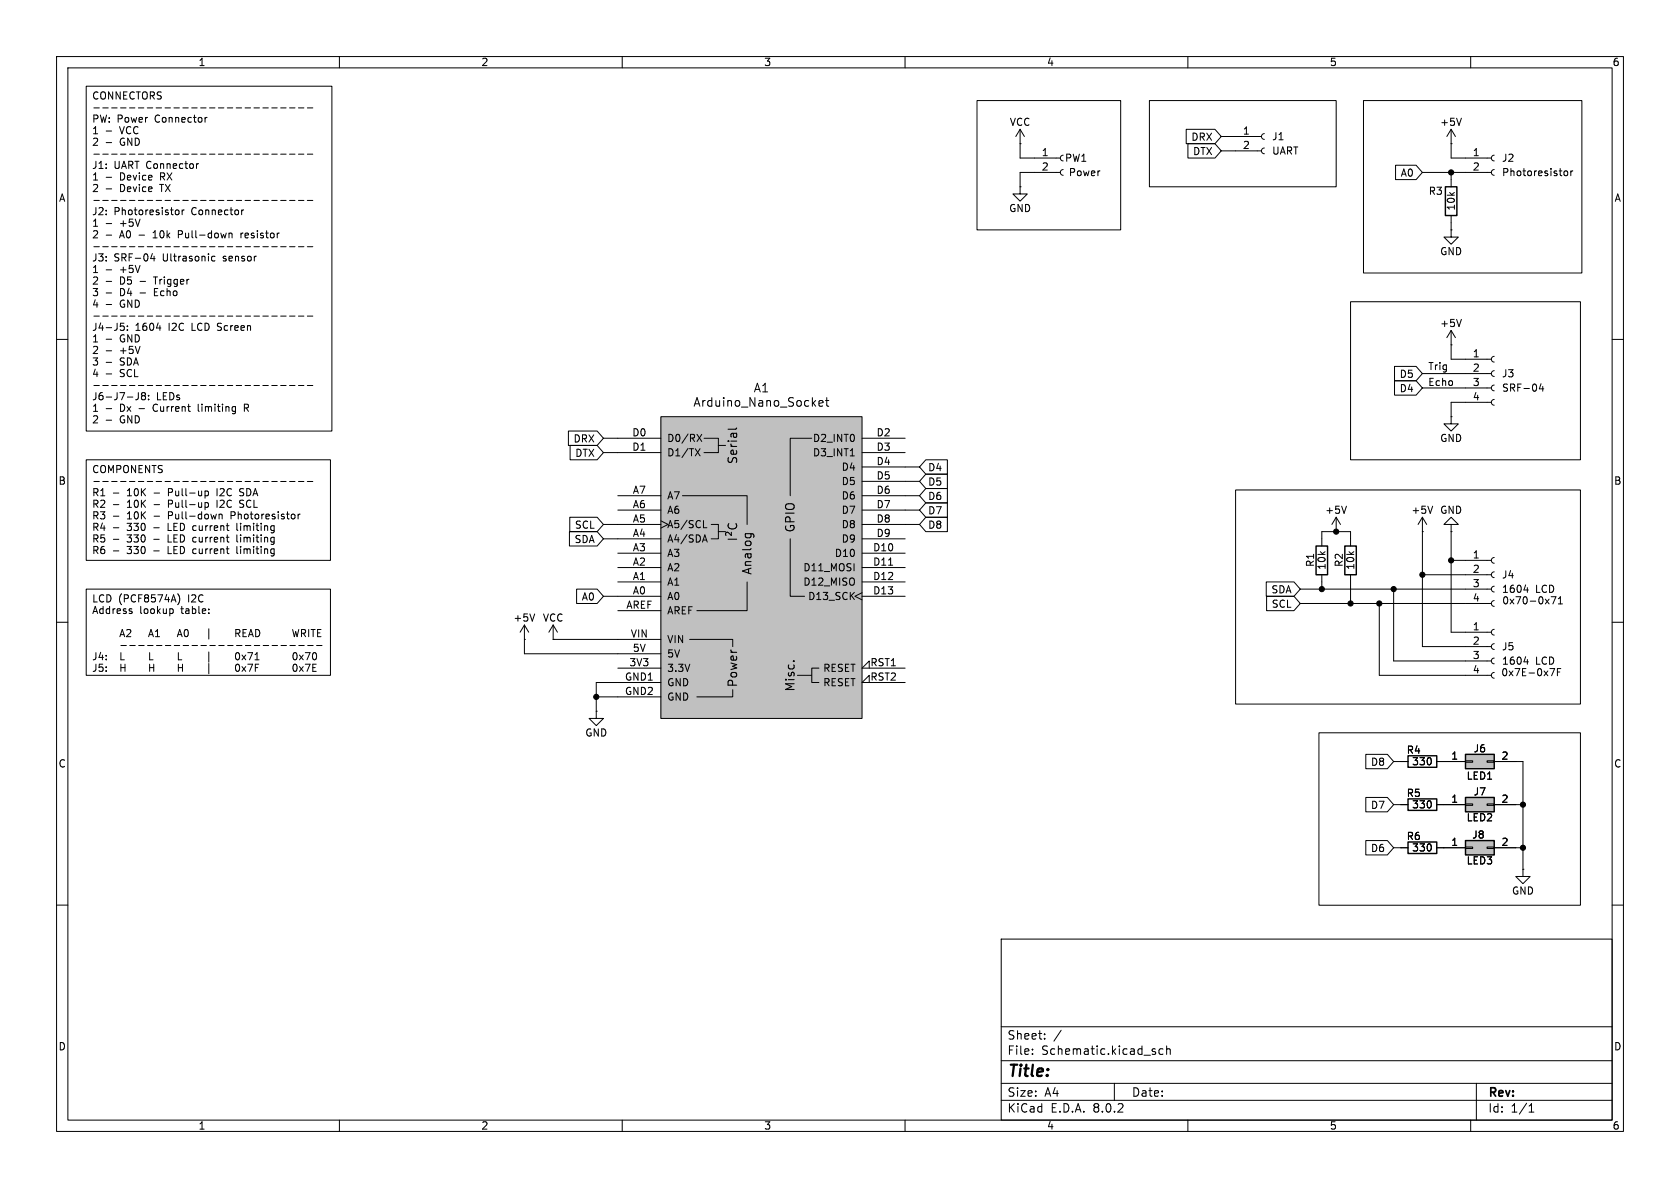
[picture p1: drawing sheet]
<svg xmlns="http://www.w3.org/2000/svg" width="297mm" height="210mm" viewBox="0 0 297 210" stroke-linecap="round" stroke-linejoin="round" font-family="sans-serif">
<path d="M0 0h297v210h-297z" fill="#fff" stroke="#fff" stroke-width=".18"/>
<g fill="none" stroke="#000" stroke-width=".18">
<path d="M10 10h277v190h-277zM12 12h273v186h-273zM60 10v2M110 10v2M160 10v2M210 10v2M260 10v2M180.3 33v1.3h1.3l-1.3 1.3-1.2-1.3h1.2M180.3 33h.1M182.9 30.5h4.6M182.9 27.9h4.6M188 30l-.4 .1-.1 .4 .1 .3 .4 .2"/>
<path d="M188 27.4l-.4 .2-.1 .3 .1 .4 .4 .1M256.5 31.8v1.2M256.5 38.1v1.3M259.1 30.5h4.6M259.1 27.9h4.6M264.2 30l-.4 .1-.1 .4 .1 .3 .4 .2M264.2 27.4l-.4 .2-.1 .3 .1 .4 .4 .1M276.5 30.3l.2-.1 .4 .1 .1 .5-.2 .2-.3 .1-.2-.2zM277.7 30.2v.9M278.1 30.2l-.4 .3M10 60h2M285 60h2"/>
<path d="M256.5 73.7v1.2h1.3l-1.3 1.3-1.2-1.3h1.2M256.5 73.7h.1M233.7 95.3v1.2M236.2 94h.1M236.2 91.4l-.7 1.3M236.2 91.4v2.6M236.2 91.4l.8 1.3M238 89.5l-.4 1.2M251.5 94h.1M251.5 91.4l-.8 1.3M251.5 91.4v2.6M251.5 91.4l.7 1.3"/>
<path d="M253.3 89.5l-.4 1.2M256.5 92.7h1.3l-1.3-1.3-1.2 1.3h1.2v1.3M256.5 94h.1M259.1 99.1h4.6M264.2 98.6l-.4 .1-.1 .4 .1 .3 .4 .2M10 110h2M233.7 101.6v1.3M259.1 106.7h4.6M259.1 104.1h4.6M259.1 101.6h4.6M259.1 119.4h4.6M259.1 116.8h4.6"/>
<path d="M259.1 114.3h4.6M259.1 111.8h4.6M264.2 106.2l-.4 .1-.1 .4 .1 .3 .4 .2M264.2 103.6l-.4 .2-.1 .3 .1 .4 .4 .1M264.2 101.1l-.4 .1-.1 .4 .1 .4 .4 .1M264.2 118.9l-.4 .1-.1 .4 .1 .3 .4 .2M264.2 116.3l-.4 .2-.1 .3 .1 .4 .4 .1M264.2 113.8l-.4 .1-.1 .4 .1 .4 .4 .1M264.2 111.3l-.4 .1-.1 .4 .1 .3 .4 .2M269.4 104.3h.8M269.4 117h.8M270 103.9v.8"/>
<path d="M270 116.6v.8M285 110h2M105.4 125.7v1.3h1.3l-1.3 1.3-1.3-1.3h1.3M105.4 125.7h.1M10 160h2M285 160h2M177 166h108v32h-108zM60 198v2M110 198v2M160 198v2M177 194.5h108M177 191.5h108"/>
<path d="M177 187.5h108M177 181.5h108M182.5 186.3v.1M182.5 185.5v.1M184.7 183.6v.1M184.7 182.8v.1M187.6 182.1l-1.3 2M197 191.5v3M204.2 186v.3M205.6 185.5l-.4-.1-.3 .3v.4l.1 .2h.6M206.2 185.5l.3-.1 .3 .1 .1 .9M206.2 184.9v1.5"/>
<path d="M210 198v2M260 198v2M261 191.5v6.5M270.3 196.6h.9M270.3 195.5l.4-.4v1.5"/>
</g>
<path d="M255.5 33h2.1v5.1h-2.1zM232.7 96.5h2v5.1h-2z" fill="none" stroke="#000" stroke-width=".25"/>
<path d="M116.8 73.7h35.6v53.3h-35.6z" fill="#c0c0c0"/>
<g fill="none" stroke="#000" stroke-width=".18">
<path d="M180.3 25.4h.1M180.3 22.9l-.7 1.2M180.3 22.9v2.5M180.3 22.9l.8 1.2M218.4 26.7h4.6M218.4 24.1h4.6M223.5 26.2l-.3 .1-.2 .4 .2 .3 .3 .2M223.5 23.6l-.3 .2-.2 .3 .2 .4 .3 .1M256.5 25.4h.1M256.5 22.9l-.7 1.2M256.5 22.9v2.5M256.5 22.9l.8 1.2"/>
<path d="M258.4 20.9l-.5 1.3M256.5 40.6v1.3h1.3l-1.3 1.3-1.2-1.3h1.2M256.5 40.6h.1M256.5 58.4v2.6M256.5 58.4l-.7 1.3M256.5 58.4l.8 1.3M258.4 56.5l-.5 1.2M109.2 77.5h7.6M116.8 73.7h35.6v53.3h-35.6zM122.9 79.3l.9 1.3M123.2 76.8l.9 1.2M123.8 79.3l-.9 1.3"/>
<path d="M124.1 76.8l-.9 1.2M124.5 77.5h2.5v2.5h-2.5M127 78.7h1.3M143.5 77.5h-3.8v10.1M144.8 71.3l.7-.1-.1-.3-.4-.1-.2 .2 .1 .7h.5M145.9 70.8h.6M146.2 70.3v1.3l.3 .2M152.4 77.5h7.6M256.5 61h.1M259.1 71.1h4.6M259.1 68.6h4.6M259.1 66h4.6"/>
<path d="M259.1 63.5h4.6M264.2 70.6l-.4 .2-.1 .3 .1 .4 .4 .1M264.2 68.1l-.4 .1-.1 .4 .1 .3 .4 .2M264.2 65.5l-.4 .2-.1 .3 .1 .4 .4 .1M264.2 63l-.4 .1-.1 .4 .1 .4 .4 .1M272.4 67.8l-.3 .9h.8M272.7 68.3v.9M109.2 97.8h7.6M109.2 95.3h7.6M109.2 92.7h7.6M109.2 90.2h7.6M109.2 87.6h7.6"/>
<path d="M109.2 80h7.6M116.8 92.1l1.3 .6-1.3 .6M120.6 87.6h11.5v5.1M124.3 95.5h.6M124.4 93.3h.6M124.6 94.6l.4 1.2M125.7 92.7h1.3v2.6h-1.3M127 94h1.3M139.7 95.3v10.1h2.5M150.3 80.6h.7M152.4 97.8h7.6M152.4 95.3h7.6"/>
<path d="M152.4 92.7h7.6M152.4 90.2h7.6M152.4 87.6h7.6M152.4 80h7.6M152.4 82.6h7.6M152.4 85.1h7.6M157.1 99.9h.7M238.8 95.3v1.2M92.7 113h.1M92.7 110.5l-.8 1.3M92.7 110.5v2.5M92.7 110.5l.8 1.3"/>
<path d="M94.5 108.5l-.4 1.3M97.8 113h.1M97.8 110.5l-.8 1.3M97.8 110.5v2.5M97.8 110.5l.8 1.3M109.2 118.1h7.6M109.2 115.6h7.6M109.2 105.4h7.6M109.2 102.9h7.6M109.2 100.3h7.6M109.2 108h7.6M109.2 113h7.6"/>
<path d="M121.9 113h7.6v1.3M132.1 102.9v5.1h-8.9M141 119.4h2.5M144.8 118.1h-1.3v2.6h1.3M152.4 104.8l-1.3 .6 1.3 .6M152.4 105.4h7.6M152.4 102.9h7.6M152.4 100.3h7.6M153.7 118.1v-1.3l-1.3 1.3h7.6M238.8 101.6v1.3M109.2 120.7h7.6M109.2 123.2h7.6"/>
<path d="M129.5 121.9v1.3h-6.3M153.7 120.7v-1.3l-1.3 1.3h7.6M247.6 134.6h1.3M254 134.6h1.3"/>
</g>
<path d="M130.2 75.7l-.2 .2h-1.3M128.7 95.3h1.5M128.9 92.6a.61 .61 0 0 0-.1 .7 .61 .61 0 0 0 .8 .2 .57 .57 0 0 0 .6-.3 .57 .57 0 0 0-.1-.6M129.3 94.1v.6l-.5-.5a.31 .31 0 0 0-.5 .1v.4M131.8 94.3h1.2l.3 .3M131.8 94.3v.5M132.7 94.3l.1 .5M140.2 116.9h.2" fill="none" stroke="#000" stroke-width=".19"/>
<path d="M237.7 96.5h2.1v5.1h-2.1zM248.9 133.6h5.1v2h-5.1z" fill="none" stroke="#000" stroke-width=".25"/>
<path d="M259.1 148.6h5.1v2.5h-5.1z" fill="#c0c0c0"/>
<path d="M255.3 149.9h3.8M259.1 149.7h1.2v.3h-1.2zM262.9 149.7h1.3v.3h-1.3zM264.2 149.9h3.8" fill="none" stroke="#000" stroke-width=".18"/>
<path d="M259.1 148.6h5.1v2.5h-5.1z" fill="none" stroke="#000" stroke-width=".25"/>
<path d="M259.1 141h5.1v2.5h-5.1z" fill="#c0c0c0"/>
<path d="M247.6 142.2h1.3M247.6 149.9h1.3M254 142.2h5.1M254 149.9h1.3M259.1 142.1h1.2v.3h-1.2zM262.9 142.1h1.3v.3h-1.3zM264.2 142.2h3.8M269.2 153.7v1.2h1.3l-1.3 1.3-1.2-1.3h1.2M269.2 153.7h.1" fill="none" stroke="#000" stroke-width=".18"/>
<path d="M248.9 148.8h5.1v2.1h-5.1zM248.9 141.2h5.1v2.1h-5.1zM259.1 141h5.1v2.5h-5.1z" fill="none" stroke="#000" stroke-width=".25"/>
<path d="M259.1 133.4h5.1v2.5h-5.1z" fill="#c0c0c0"/>
<g fill="none" stroke="#000" stroke-width=".18">
<path d="M15.2 15.2h43.5v61h-43.5zM16.6 19.1h1M18.2 19.1h.9M19.7 19.1h1M21.3 19.1h1M22.9 19.1h1M24.5 19.1h.9M26 19.1h1M27.6 19.1h1M29.2 19.1h.9M30.7 19.1h1M32.3 19.1h1"/>
<path d="M33.9 19.1h1M35.5 19.1h.9M37 19.1h1M38.6 19.1h1M40.2 19.1h.9M41.8 19.1h.9M43.3 19.1h1M44.9 19.1h1M46.5 19.1h.9M48 19.1h1M49.6 19.1h1M51.2 19.1h1"/>
<path d="M52.8 19.1h.9M54.3 19.1h1M172.7 17.8h25.4v22.8h-25.4zM203.2 17.8h33v15.2h-33zM241 17.8h38.7v30.5h-38.7zM16.6 27.3h1M16.6 35.4h1M18.2 27.3h.9M18.2 35.4h.9M18.8 23.2h.9M18.8 25.2h.9M18.8 31.3h.9"/>
<path d="M18.8 33.4h.9M18.8 39.5h.9M19.7 27.3h1M19.7 35.4h1M21.3 27.3h1M21.3 35.4h1M22.9 27.3h1M22.9 35.4h1M24.5 27.3h.9M24.5 35.4h.9M26 27.3h1M26 35.4h1"/>
<path d="M27.6 27.3h1M27.6 35.4h1M29.2 27.3h.9M29.2 35.4h.9M30.7 27.3h1M30.7 35.4h1M31.1 37.2l.3-.1 .3 .3-.2 .5h-.4M32.2 37.1v.9M32.3 27.3h1M32.3 35.4h1M32.6 37.1l-.4 .3M33.9 27.3h1"/>
<path d="M33.9 35.4h1M35.1 28.9l-.4 .3M35.5 27.3h.9M35.5 35.4h.9M36.6 20.8l-.4 .2M37 27.3h1M37 35.4h1M38.6 27.3h1M38.6 35.4h1M40.2 27.3h.9M40.2 35.4h.9M41.8 27.3h.9"/>
<path d="M41.8 35.4h.9M43.1 37.1l-.4 .3M43.3 27.3h1M43.3 35.4h1M44.9 27.3h1M44.9 35.4h1M46.5 27.3h.9M46.5 35.4h.9M48 27.3h1M48 35.4h1M49.6 27.3h1M49.6 35.4h1"/>
<path d="M51.2 27.3h1M51.2 35.4h1M52.8 27.3h.9M52.8 35.4h.9M54.3 27.3h1M54.3 35.4h1M180.3 25.4v2.5h2.6M182.9 30.5h-2.6v2.5M209.7 22.9h5.1l1.1 1.2-1.1 1.3h-5.1zM210 25.4h4.8l1.1 1.3-1.1 1.2h-4.8zM215.9 26.7h2.5M215.9 24.1h2.5"/>
<path d="M246.7 29.2h3.6l1.2 1.3-1.2 1.3h-3.6zM251.5 30.5h7.6M256.5 25.4v2.5h2.6M256.5 30.5v1.3M256.5 39.4v1.2M16.6 43.6h1M16.6 55.9h1M18.2 43.6h.9M18.2 55.9h.9M18.8 41.6h.9M18.8 47.7h.9M18.8 49.7h.9"/>
<path d="M18.8 51.8h.9M18.8 53.8h.9M18.8 60h.9M19.7 43.6h1M19.7 55.9h1M21.3 57.1h.6M21.3 43.6h1M21.3 55.9h1M21.4 57.6h.3l.3 .3-.1 .4-.5 .1M22.5 58.3v.1M22.5 57.6v.1M22.9 43.6h1"/>
<path d="M22.9 55.9h1M24.5 43.6h.9M24.5 55.9h.9M24.8 49.7h.9M26 43.6h1M26 55.9h1M26.9 44.8l-.3 .9h.8M27.1 42.1h.7M27.2 41.1h-.1M27.2 45.3v.8M27.6 43.6h1M27.6 55.9h1"/>
<path d="M27.7 58h.7M29.2 43.6h.9M29.2 55.9h.9M30.7 43.6h1M30.7 55.9h1M31.5 41.4h.5M32 40.8h-.5v1.3M32.3 43.6h1M32.3 55.9h1M33.9 43.6h1M33.9 55.9h1M35.5 43.6h.9"/>
<path d="M35.5 55.9h.9M37 43.6h1M37 55.9h1M38 45.4l-.4-.1-.2 .2 .1 .6h.5M38.6 43.6h1M38.6 55.9h1M40.2 43.6h.9M40.2 55.9h.9M40.5 41.2v.9M40.5 41.3l.2-.1 .3 .1v.8M41.8 43.6h.9M41.8 55.9h.9"/>
<path d="M42.6 41.2v.9M43 41.2l-.4 .2M43.3 43.6h1M43.3 55.9h1M44.9 43.6h1M44.9 55.9h1M46.5 43.6h.9M46.5 55.9h.9M48 43.6h1M48 55.9h1M49.6 43.6h1M49.6 55.9h1"/>
<path d="M51.2 43.6h1M51.2 55.9h1M52.8 43.6h.9M52.8 55.9h.9M54.3 43.6h1M54.3 55.9h1M238.8 53.3h40.6v28h-40.6zM16.6 68.1h1M18.2 68.1h.9M18.8 62h.9M18.8 64.1h.9M18.8 66.1h.9"/>
<path d="M18.8 72.2h.9M18.8 74.3h.9M19.7 68.1h1M21.3 68.1h1M22.9 68.1h1M24.5 69.4v.9a.41 .41 0 0 1-.5 .4M24.5 68.1h.9M24.6 72.2h.9M25.2 69.9l-.2 .3 .1 .4 .1 .1h.3l.2-.3v-.2l-.2-.3M25.2 69.9l-.2-.2 .2-.3h.3l.2 .2-.2 .3M25.2 69.9h.3M26 68.1h1"/>
<path d="M26.3 70.6v.1M26.3 69.9v.1M27.6 68.1h1M29.2 68.1h.9M30.7 68.1h1M32.3 68.1h1M33.9 68.1h1M35 71.4v1.1l.2 .2M35.5 68.1h.9M37 68.1h1M38.6 68.1h1M40.2 68.1h.9"/>
<path d="M41.8 68.1h.9M43.2 72.1h.5M43.3 68.1h1M43.5 72.1l.4 .6M43.7 71.4h-.5v1.3M44.9 68.1h1M46.5 68.1h.9M48 68.1h1M49.6 68.1h1M51.2 68.1h1M52.8 68.1h.9M54.3 68.1h1"/>
<path d="M100.5 76.2h5.1l1.1 1.3-1.1 1.2h-5.1zM100.8 78.7h4.8l1.1 1.3-1.1 1.3h-4.8zM106.7 77.5h2.5M246.5 64.8h3.8l1.2 1.2-1.2 1.3h-3.8zM246.5 67.3h3.8l1.2 1.3-1.2 1.3h-3.8zM251.5 68.6h7.6M251.5 66h7.6M256.5 61v2.5h2.6M259.1 71.1h-2.6v2.6M15.2 81.3h43.2v17.8h-43.2zM16.6 85.1h1M18.2 85.1h.9"/>
<path d="M19.7 85.1h1M20 87.2h1M20 89.2h1M20 91.2h1M20 93.3h1M20 95.3h1M20 97.4h1M21.3 85.1h1M22.9 85.1h1M24.5 85.1h.9M26 85.1h1M27.2 95.3h.9"/>
<path d="M27.2 89.2h1M27.6 85.1h1M29.2 85.1h.9M30.7 85.1h1M32.3 85.1h1M33.9 85.1h1M35.5 85.1h.9M36.2 86.8v1.3M36.2 88.8v1.3M36.2 86.9l.4-.1 .3 .2-.2 .6h-.5M36.2 88.9l.4-.1 .3 .3-.2 .5h-.5M37 85.1h1"/>
<path d="M38.4 86.4v1.2M38.4 88.4v1.3M38.6 85.1h1M38.7 90.9v.8M38.7 91l.2-.1h.3l.1 .8M40.2 85.1h.9M40.8 90.5v1.2M40.8 91.1h.5M41.8 85.1h.9M41.9 92.5v1.1l.2 .2M41.9 94.6v1l.2 .2M41.9 96.6v1.1l.2 .2"/>
<path d="M42.4 87.6h.4M42.4 89.6l.4 .1M42.9 86.4h-.3l-.2 .2 .1 .3 .3 .1M42.9 88.4h-.3l-.2 .3 .1 .3 .3 .1M43.3 85.1h1M44.9 85.1h1M46.5 85.1h.9M48 85.1h1M49.6 85.1h1M51.2 85.1h1M52.7 90.9v.8M52.8 85.1h.9"/>
<path d="M53.1 90.9l-.4 .2M54.3 85.1h1M100.7 94h4.9l1.1 1.3-1.1 1.2h-4.9zM100.7 91.4h4.9l1.1 1.3-1.1 1.3h-4.9zM106.7 95.3h2.5M106.7 80h2.5M106.7 92.7h2.5M160 87.6h2.6M160 82.6h2.6M160 85.1h2.6M160 92.7h2.6M160 90.2h2.6"/>
<path d="M163.7 83.8h3.8v2.6h-3.8l-1.1-1.3zM163.7 88.9h3.8v2.5h-3.8l-1.1-1.2zM163.7 91.4h3.8v2.6h-3.8l-1.1-1.3zM163.7 86.4h3.8v2.5h-3.8l-1.1-1.3zM163.7 81.3h3.8v2.5h-3.8l-1.1-1.2zM218.4 86.6h61v37.9h-61zM233.7 95.3v-1.3h5.1v1.3M251.5 94v20.3h7.6M256.5 94v17.8h2.6M256.5 99.1h2.6M15.2 104.1h43.2v15.3h-43.2zM21.4 114.1h.9"/>
<path d="M22.9 114.1h1M23.2 108l.2 .2-.2 .3M24.5 114.1h1M26.1 114.1h1M27.7 114.1h.9M29.2 114.1h1M30.6 107.7v.5l-.2 .3M30.8 114.1h1M31.4 105a1.46 1.46 0 0 1 0 1.9M32.4 114.1h.9M34 114.1h.9M35.5 114.1h1"/>
<path d="M36.9 108.3v.2M36.9 107.7v.1M36.9 111.2v1.8M36.9 115.2v1.9M36.9 117.3v1.8M37.1 114.1h1M38.7 114.1h.9M40.2 114.1h1M41.7 111.9h.6l.1-.2v-.3l-.7-.1v1.2M41.8 115.5l.1-.1a.68 .68 0 0 1 .5 .6 .68 .68 0 0 1-.5 .6l-.1-.1-.2-.3zM41.8 117.5l.1-.1a.68 .68 0 0 1 .5 .6 .68 .68 0 0 1-.5 .7l-.1-.1-.2-.4zM41.8 114.1h1"/>
<path d="M42 111.9l.4 .6M42.8 115.8l.6 .8M42.8 117.8l.6 .9M43 111.9h.4M43.4 114.1h1M43.4 115.8l-.6 .8M43.4 117.8l-.6 .9M43.6 111.3h-.6v1.2h.6M43.8 115.4h.9l-.6 1.2M43.8 117.4h.9l-.6 1.3M43.9 112.5l.5-1.2 .4 1.2M44.1 112.2h.6"/>
<path d="M45 114.1h.9M45.1 116.6h.7M45.1 115.7l.3-.3v1.2M45.1 118h.5M45.2 111.3a.64 .64 0 0 1 .7 .6 .64 .64 0 0 1-.7 .6zM45.7 117.4h-.6v1.3M46.5 114.1h1M48.1 114.1h1M49.7 114.1h.9M51.2 114.1h1M51.7 111.3l.3 1.2 .3-.9 .2 .9 .3-1.2M51.9 115.5l.2-.1a.68 .68 0 0 1 .4 .6 .68 .68 0 0 1-.4 .6l-.2-.1-.1-.3z"/>
<path d="M51.9 117.5l.2-.1a.68 .68 0 0 1 .4 .6 .68 .68 0 0 1-.4 .7l-.2-.1-.1-.4zM52.8 114.1h1M52.9 115.8l.7 .8M52.9 117.8l.7 .9M53.3 111.9h.6l.1-.2v-.3l-.7-.1v1.2M53.6 111.9l.4 .6M53.6 115.8l-.7 .8M53.6 117.8l-.7 .9M54 115.4h.8l-.5 1.2M54 117.4h.8l-.5 1.3M54.4 114.1h1M54.6 111.3v1.2"/>
<path d="M55 111.3h.7M55.3 118h.4M55.4 111.3v1.2M55.4 115.4h.1a.68 .68 0 0 1 .5 .6 .68 .68 0 0 1-.5 .6 .84 .84 0 0 1-.1-1.2zM55.9 117.4h-.6v1.3h.6M56 114.1h.9M56.1 111.9h.5M56.8 111.3h-.7v1.2h.7M92.7 113v2.6h16.5M97.8 113h11.4M101.9 104.1h3.7l1.1 1.3-1.1 1.3h-3.7zM106.7 105.4h2.5"/>
<path d="M223.9 102.9h4.9l1.1 1.2-1.1 1.3h-4.9zM223.9 105.4h4.9l1.1 1.3-1.1 1.3h-4.9zM229.9 104.1h29.2M229.9 106.7h29.2M233.7 102.9v1.2M238.8 102.9v3.8M243.8 106.7v12.7h15.3M246.4 104.1v12.7h12.7M251.5 101.6h7.6M274.8 118.2l-.5 1.3M275.1 105.5l-.6 1.3M275.3 118.8h.5"/>
<path d="M275.5 106.8h.7M275.5 105.8l.4-.3v1.3M275.9 118.2h-.6v1.3M105.4 123.2h3.8M109.2 120.7h-3.8v5M233.2 129.5h46.2v30.5h-46.2zM241.5 133.3h3.8l1.1 1.3-1.1 1.3h-3.8zM246.4 134.6h2.5M254 134.6h5.1M259.1 134.5h1.2v.2h-1.2zM262.9 134.5h1.3v.2h-1.3zM264.2 134.6h5v19.1"/>
<path d="M241.5 141h3.8l1.1 1.2-1.1 1.3h-3.8zM241.5 148.6h3.8l1.1 1.3-1.1 1.2h-3.8zM246.4 142.2h2.5M246.4 149.9h2.5M254 142.2h5.1M254 149.9h5.1M264.2 142.2h5M264.2 149.9h5"/>
</g>
<path d="M259.1 133.4h5.1v2.5h-5.1z" fill="none" stroke="#000" stroke-width=".25"/>
<g fill="#000" stroke="#000" stroke-width=".18">
<circle cx="256.5" cy="30.5" r=".46"/>
<circle cx="236.2" cy="94" r=".46"/>
<circle cx="256.5" cy="99.1" r=".46"/>
<circle cx="233.7" cy="104.1" r=".46"/>
<circle cx="238.8" cy="106.7" r=".46"/>
<circle cx="243.8" cy="106.7" r=".46"/>
<circle cx="246.4" cy="104.1" r=".46"/>
<circle cx="251.5" cy="101.6" r=".46"/>
<circle cx="105.4" cy="123.2" r=".46"/>
<circle cx="269.2" cy="149.9" r=".46"/>
<circle cx="269.2" cy="142.2" r=".46"/>
</g>
<text font-size="2.8" x="178" y="190.9">Title:</text>
<g font-size="2.1">
<text x="133.2" y="69.6">A1</text>
<text x="122.5" y="72.1">Arduino_Nano_Socket</text>
<text x="130.6" y="82.2" transform="rotate(-90 130.6 82.2)">Serial</text>
<text x="140.7" y="94.3" transform="rotate(-90 140.7 94.3)">GPIO</text>
<text x="133.1" y="101.7" transform="rotate(-90 133.1 101.7)">Analog</text>
<text x="130.6" y="121.6" transform="rotate(-90 130.6 121.6)">Power</text>
<text x="140.7" y="122.4" transform="rotate(-90 140.7 122.4)">Misc.</text>
<text x="178" y="184">Sheet:</text>
<text x="178" y="186.7">File:</text>
<text x="184.1" y="186.7">Schematic.kicad_sch</text>
<text x="178" y="196.9">KiCad</text>
<text x="178" y="194.1">Size:</text>
<text x="184.7" y="194.1">A4</text>
<text x="185.7" y="196.9">E.D.A.</text>
<text x="193.3" y="196.9">8.0.2</text>
<text x="200" y="194.1">Date:</text>
<text x="263" y="194.3">Rev:</text>
<text x="263" y="196.9">Id:</text>
<text x="267.1" y="196.9">1/1</text>
</g>
<g font-size="1.8">
<text x="35" y="11.9">1</text>
<text x="85" y="11.9">2</text>
<text x="135" y="11.9">3</text>
<text x="185" y="11.9">4</text>
<text x="235" y="11.9">5</text>
<text x="285" y="11.9">6</text>
<text x="16.2" y="17.9">CONNECTORS</text>
<text x="16.2" y="22">PW: Power</text>
<text x="27.5" y="22">Connector</text>
<text x="178.4" y="22.5">VCC</text>
<text x="219.6" y="23.9">1</text>
<text x="254.5" y="22.5">+5V</text>
<text x="16.2" y="24.1">1</text>
<text x="16.2" y="26.1">2</text>
<text x="21.3" y="24.1">VCC</text>
<text x="21.3" y="26.1">GND</text>
<text x="184.1" y="27.7">1</text>
<text x="188.2" y="28.8">PW1</text>
<text x="210.5" y="25.1">DRX</text>
<text x="210.8" y="27.6">DTX</text>
<text x="219.6" y="26.4">2</text>
<text x="224.8" y="25">J1</text>
<text x="224.8" y="27.5">UART</text>
<text x="260.3" y="27.7">1</text>
<text x="265.4" y="28.8">J2</text>
<text x="10.3" y="35.9">A</text>
<text x="16.2" y="30.2">J1:</text>
<text x="16.2" y="32.2">1</text>
<text x="16.2" y="34.3">2</text>
<text x="20.1" y="30.2">UART Connector</text>
<text x="21.3" y="32.2">Device</text>
<text x="21.3" y="34.3">Device</text>
<text x="28.6" y="32.2">RX</text>
<text x="28.6" y="34.3">TX</text>
<text x="184.1" y="30.2">2</text>
<text x="188.9" y="31.3">Power</text>
<text x="247.5" y="31.4">A0</text>
<text x="252.5" y="34.6">R3</text>
<text x="260.3" y="30.2">2</text>
<text x="265.4" y="31.3">Photoresistor</text>
<text x="285.3" y="35.9">A</text>
<text x="16.2" y="38.4">J2:</text>
<text x="16.2" y="40.4">1</text>
<text x="20.1" y="38.4">Photoresistor</text>
<text x="21.3" y="40.4">+5V</text>
<text x="34" y="38.4">Connector</text>
<text x="178.3" y="37.7">GND</text>
<text x="257.4" y="37.3" transform="rotate(-90 257.4 37.3)">10k</text>
<text x="16.2" y="42.5">2</text>
<text x="16.2" y="46.5">J3:</text>
<text x="20.1" y="46.5">SRF-04</text>
<text x="21.3" y="42.5">A0</text>
<text x="24.8" y="42.5">-</text>
<text x="27.5" y="42.5">10k</text>
<text x="28.9" y="46.5">Ultrasonic</text>
<text x="32.1" y="42.5">Pull-down</text>
<text x="39.7" y="46.5">sensor</text>
<text x="43.4" y="42.5">resistor</text>
<text x="254.5" y="45.3">GND</text>
<text x="16.2" y="48.6">1</text>
<text x="16.2" y="50.6">2</text>
<text x="16.2" y="52.7">3</text>
<text x="21.3" y="48.6">+5V</text>
<text x="21.3" y="50.6">D5</text>
<text x="21.3" y="52.7">D4</text>
<text x="25" y="52.7">-</text>
<text x="27.7" y="50.6">Trigger</text>
<text x="27.7" y="52.7">Echo</text>
<text x="16.2" y="54.7">4</text>
<text x="16.2" y="58.8">J4-J5:</text>
<text x="21.3" y="54.7">GND</text>
<text x="23.9" y="58.8">1604</text>
<text x="29.9" y="58.8">I2C</text>
<text x="34.2" y="58.8">LCD Screen</text>
<text x="254.5" y="58">+5V</text>
<text x="16.2" y="60.9">1</text>
<text x="16.2" y="62.9">2</text>
<text x="16.2" y="64.9">3</text>
<text x="21.3" y="60.9">GND</text>
<text x="21.3" y="62.9">+5V</text>
<text x="21.3" y="64.9">SDA</text>
<text x="252.4" y="65.6">Trig</text>
<text x="260.3" y="63.2">1</text>
<text x="260.3" y="65.8">2</text>
<text x="16.2" y="67">4</text>
<text x="16.2" y="71.1">J6-J7-J8:</text>
<text x="21.3" y="67">SCL</text>
<text x="27.6" y="71.1">LEDs</text>
<text x="247.3" y="67">D5</text>
<text x="247.3" y="69.5">D4</text>
<text x="252.4" y="68.4">Echo</text>
<text x="260.3" y="68.3">3</text>
<text x="260.3" y="70.9">4</text>
<text x="265.4" y="66.9">J3</text>
<text x="265.4" y="69.4">SRF-04</text>
<text x="16.2" y="73.1">1</text>
<text x="16.2" y="75.2">2</text>
<text x="21.3" y="73.1">Dx</text>
<text x="21.3" y="75.2">GND</text>
<text x="27.5" y="73.1">Current</text>
<text x="35.7" y="73.1">limiting</text>
<text x="44" y="73.1">R</text>
<text x="111.7" y="77.2">D0</text>
<text x="154.9" y="77.2">D2</text>
<text x="16.2" y="84">COMPONENTS</text>
<text x="101.3" y="78.4">DRX</text>
<text x="101.6" y="81">DTX</text>
<text x="111.7" y="79.8">D1</text>
<text x="117.9" y="78.3">D0/RX</text>
<text x="117.9" y="80.9">D1/TX</text>
<text x="143.6" y="78.3">D2_INT0</text>
<text x="143.6" y="80.9">D3_INT1</text>
<text x="148.7" y="83.4">D4</text>
<text x="154.9" y="79.8">D3</text>
<text x="154.9" y="82.3">D4</text>
<text x="164" y="83.5">D4</text>
<text x="254.5" y="78.3">GND</text>
<text x="10.3" y="85.9">B</text>
<text x="16.2" y="88">R1</text>
<text x="22.6" y="88">10K</text>
<text x="27.4" y="88">-</text>
<text x="30.2" y="88">Pull-up</text>
<text x="39" y="88">I2C</text>
<text x="43.2" y="88">SDA</text>
<text x="111.8" y="89.9">A6</text>
<text x="111.8" y="87.4">A7</text>
<text x="117.9" y="88.5">A7</text>
<text x="148.7" y="86">D5</text>
<text x="148.7" y="88.5">D6</text>
<text x="154.9" y="84.8">D5</text>
<text x="154.9" y="87.4">D6</text>
<text x="154.9" y="89.9">D7</text>
<text x="164" y="86">D5</text>
<text x="164" y="88.6">D6</text>
<text x="285.3" y="85.9">B</text>
<text x="16.2" y="90.1">R2</text>
<text x="16.2" y="92.1">R3</text>
<text x="16.2" y="94.2">R4</text>
<text x="22.6" y="90.1">10K</text>
<text x="22.6" y="92.1">10K</text>
<text x="22.6" y="94.2">330</text>
<text x="27.4" y="94.2">-</text>
<text x="27.4" y="92.1">-</text>
<text x="30.1" y="94.2">LED current</text>
<text x="30.2" y="90.1">Pull-up</text>
<text x="30.2" y="92.1">Pull-down</text>
<text x="39" y="90.1">I2C</text>
<text x="41.5" y="92.1">Photoresistor</text>
<text x="42.7" y="94.2">limiting</text>
<text x="43.2" y="90.1">SCL</text>
<text x="101.5" y="93.7">SCL</text>
<text x="111.8" y="95">A4</text>
<text x="111.8" y="92.5">A5</text>
<text x="117.9" y="93.6">A5/SCL</text>
<text x="117.9" y="91">A6</text>
<text x="148.7" y="91">D7</text>
<text x="148.7" y="93.6">D8</text>
<text x="154.9" y="92.5">D8</text>
<text x="154.9" y="95">D9</text>
<text x="164" y="91.1">D7</text>
<text x="164" y="93.7">D8</text>
<text x="234.2" y="91">+5V</text>
<text x="249.4" y="91">+5V</text>
<text x="254.5" y="91">GND</text>
<text x="16.2" y="96.2">R5</text>
<text x="16.2" y="98.3">R6</text>
<text x="22.6" y="96.2">330</text>
<text x="22.6" y="98.3">330</text>
<text x="27.4" y="98.3">-</text>
<text x="30.1" y="96.2">LED current</text>
<text x="30.1" y="98.3">LED current</text>
<text x="42.7" y="96.2">limiting</text>
<text x="42.7" y="98.3">limiting</text>
<text x="101.5" y="96.2">SDA</text>
<text x="111.8" y="100.1">A2</text>
<text x="111.8" y="97.5">A3</text>
<text x="117.9" y="101.2">A2</text>
<text x="117.9" y="98.7">A3</text>
<text x="117.9" y="96.1">A4/SDA</text>
<text x="141.9" y="101.2">D11_MOSI</text>
<text x="147.5" y="98.7">D10</text>
<text x="148.7" y="96.1">D9</text>
<text x="154.3" y="97.5">D10</text>
<text x="154.3" y="100.1">D11</text>
<text x="232.5" y="100.3" transform="rotate(-90 232.5 100.3)">R1</text>
<text x="234.5" y="100.8" transform="rotate(-90 234.5 100.8)">10k</text>
<text x="237.6" y="100.3" transform="rotate(-90 237.6 100.3)">R2</text>
<text x="239.6" y="100.8" transform="rotate(-90 239.6 100.8)">10k</text>
<text x="260.3" y="98.8">1</text>
<text x="260.3" y="101.3">2</text>
<text x="16.2" y="106.8">LCD (PCF8574A)</text>
<text x="33.4" y="106.8">I2C</text>
<text x="102.7" y="106.4">A0</text>
<text x="110.6" y="107.7">AREF</text>
<text x="111.8" y="105.2">A0</text>
<text x="111.8" y="102.6">A1</text>
<text x="117.9" y="106.3">A0</text>
<text x="117.9" y="103.7">A1</text>
<text x="141.9" y="103.7">D12_MISO</text>
<text x="142.8" y="106.3">D13_SCK</text>
<text x="154.3" y="102.6">D12</text>
<text x="154.3" y="105.2">D13</text>
<text x="224.7" y="105.1">SDA</text>
<text x="224.7" y="107.6">SCL</text>
<text x="260.3" y="103.9">3</text>
<text x="260.3" y="106.4">4</text>
<text x="265.4" y="102.5">J4</text>
<text x="265.4" y="105">1604</text>
<text x="265.5" y="107">0x70-0x71</text>
<text x="271.4" y="105">LCD</text>
<text x="16.2" y="108.9">Address</text>
<text x="16.2" y="113">A2 A1 A0 | READ WRITE</text>
<text x="24.7" y="108.9">lookup</text>
<text x="32.1" y="108.9">table:</text>
<text x="90.7" y="110.1">+5V</text>
<text x="95.9" y="110.1">VCC</text>
<text x="111.4" y="112.8">VIN</text>
<text x="117.9" y="108.8">AREF</text>
<text x="117.9" y="113.9">VIN</text>
<text x="260.3" y="111.5">1</text>
<text x="16.2" y="117">J4: L L L | 0x71 0x70</text>
<text x="16.2" y="119.1">J5: H H H | 0x7F 0x7E</text>
<text x="111.2" y="117.9">3V3</text>
<text x="111.8" y="115.3">5V</text>
<text x="117.9" y="119">3.3V</text>
<text x="117.9" y="116.4">5V</text>
<text x="145.4" y="119">RESET</text>
<text x="153.8" y="117.9">RST1</text>
<text x="260.3" y="114">2</text>
<text x="260.3" y="116.6">3</text>
<text x="260.3" y="119.1">4</text>
<text x="265.3" y="119.7">0x7E-0x7F</text>
<text x="265.4" y="115.2">J5</text>
<text x="265.4" y="117.7">1604</text>
<text x="271.4" y="117.7">LCD</text>
<text x="110.4" y="120.4">GND1</text>
<text x="110.4" y="122.9">GND2</text>
<text x="117.9" y="121.5">GND</text>
<text x="117.9" y="124.1">GND</text>
<text x="145.4" y="121.5">RESET</text>
<text x="153.8" y="120.4">RST2</text>
<text x="103.4" y="130.4">GND</text>
<text x="10.3" y="135.9">C</text>
<text x="242.3" y="135.6">D8</text>
<text x="248.6" y="133.5">R4</text>
<text x="249.5" y="135.5">330</text>
<text x="256.5" y="134.4">1</text>
<text x="260.4" y="133.2">J6</text>
<text x="265.4" y="134.4">2</text>
<text x="285.3" y="135.9">C</text>
<text x="242.3" y="143.2">D7</text>
<text x="248.6" y="141.1">R5</text>
<text x="249.5" y="143.1">330</text>
<text x="256.5" y="142">1</text>
<text x="259.2" y="138">LED1</text>
<text x="260.4" y="140.8">J7</text>
<text x="265.4" y="142">2</text>
<text x="248.6" y="148.7">R6</text>
<text x="256.5" y="149.6">1</text>
<text x="259.2" y="145.4">LED2</text>
<text x="260.2" y="148.4">J8</text>
<text x="265.4" y="149.6">2</text>
<text x="242.3" y="150.8">D6</text>
<text x="249.5" y="150.7">330</text>
<text x="259.2" y="153">LED3</text>
<text x="267.2" y="158.3">GND</text>
<text x="10.3" y="185.9">D</text>
<text x="285.3" y="185.9">D</text>
<text x="35" y="199.9">1</text>
<text x="85" y="199.9">2</text>
<text x="135" y="199.9">3</text>
<text x="185" y="199.9">4</text>
<text x="235" y="199.9">5</text>
<text x="285" y="199.9">6</text>
</g>
</svg>
